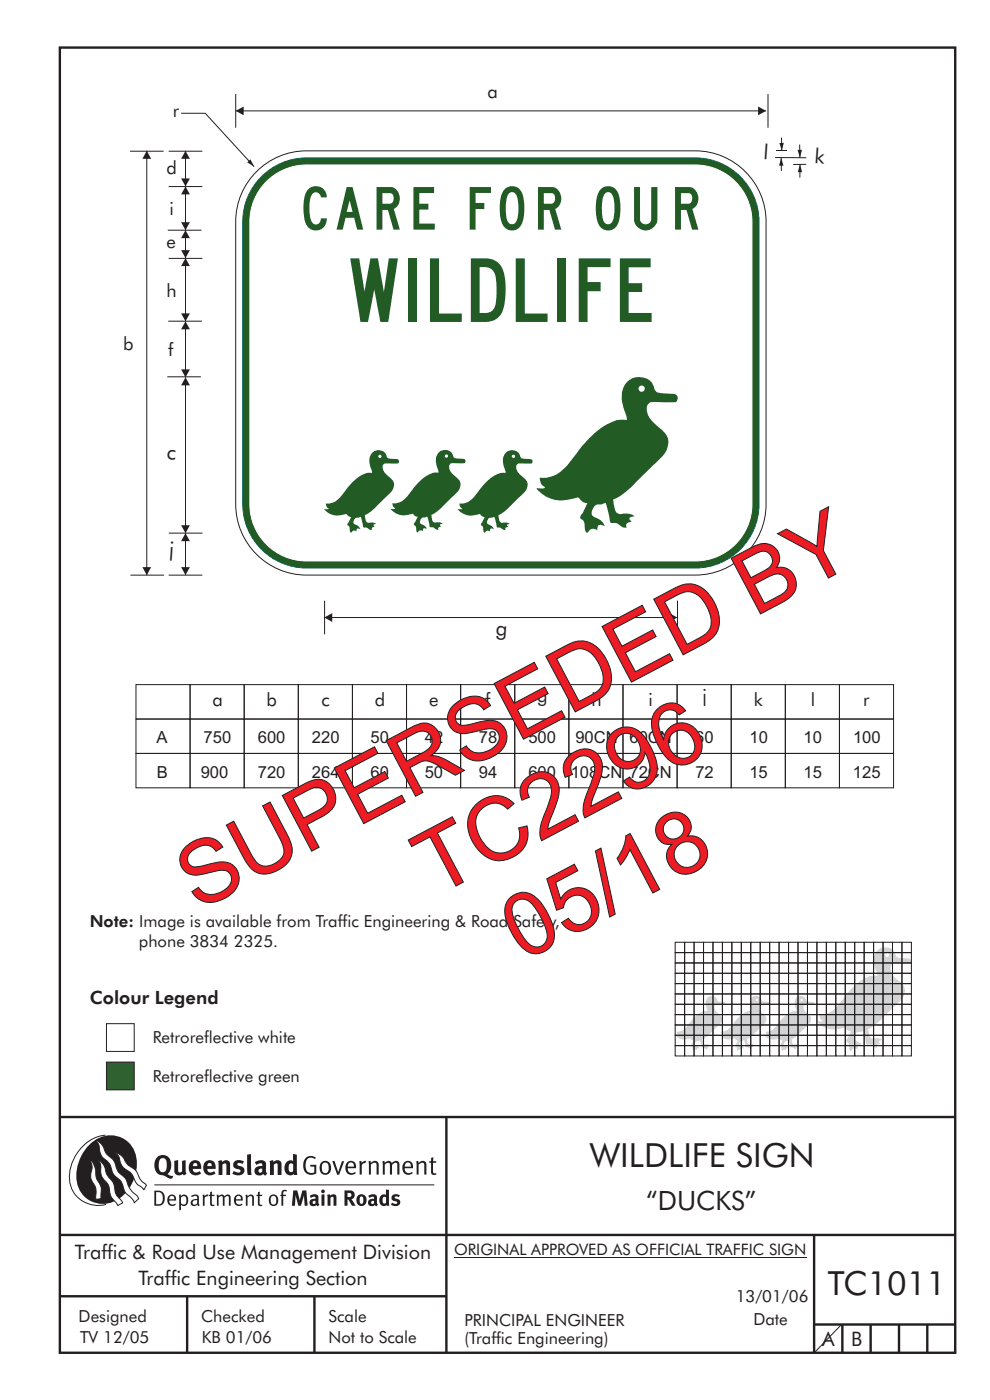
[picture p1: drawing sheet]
<svg xmlns="http://www.w3.org/2000/svg" width="210mm" height="297mm" viewBox="0 0 210 297" stroke-linecap="round" stroke-linejoin="round" font-family="sans-serif">
<g fill="#d1d3d4">
<path d="M186.1 201.7a2.38 2.38 0 0 1 2.4-.6 2.38 2.38 0 0 1 1.7 1.9 4 4 0 0 0 2.5 .3 .63 .63 0 0 1 .6 .5 .63 .63 0 0 1-.3 .7h-3.6a1.73 1.73 0 0 0 .3 2.8 6.3 6.3 0 0 1 2.2 2.4v.7a4.2 4.2 0 0 1-1.8 2.7l-.9 .9a18.3 18.3 0 0 1-5 4.3 2.33 2.33 0 0 0 .5 1.9l.6 .1h1.1l.6 .2 .2 .1-.7 .2 .3 .6h-.3a.54 .54 0 0 0-.5 .7l.1 .1a1.63 1.63 0 0 1-1.5-.6h-.8l-.7-2.8-.6 .2a1.18 1.18 0 0 0-1.3 1.6l.3 .1a2.1 2.1 0 0 1 1.5 1.3 .73 .73 0 0 0-1 0l-.1 .7a.94 .94 0 0 0-1.4 .3 1.02 1.02 0 0 1-.4-1.3l-.1-.4-.3-.2a.65 .65 0 0 1 .2-1l.6-1.3-.5-.1-.8-.7a4.9 4.9 0 0 1-5.9-1.3l1.2-.1a1.54 1.54 0 0 1-.7-1.4 5 5 0 0 0 4.7-2.8 14.3 14.3 0 0 1 5.7-5.2l.9-.2h1l-.1-.5a4.6 4.6 0 0 1 .1-4.8zM187.7 202.6a.45 .45 0 0 0 .9 0 .45 .45 0 0 0-.9 0z" fill-rule="evenodd"/>
<path d="M168.9 211.7a1.26 1.26 0 0 1 1.3-.4 1.26 1.26 0 0 1 .9 1.1l1.4 .2a.33 .33 0 0 1 .2 .2 .33 .33 0 0 1-.1 .4h-1.1a.75 .75 0 0 0-1 .2 2.15 2.15 0 0 0 1.2 2 1.39 1.39 0 0 1-.4 2.1l-.7 .7a9.7 9.7 0 0 1-2.7 2.3l.3 1h.9l.4 .2-.4 .1 .2 .3-.4 .2v.3l-1.2-.4-.3-1.3a.71 .71 0 0 0-.8 0 .71 .71 0 0 0-.2 .8l.6 .3 .3 .5-.5-.1-.1 .4a.5 .5 0 0 0-.7 .2l-.2-.2a.75 .75 0 0 0-.3-.9l.5-1.2h-.3a.75 .75 0 0 0-1.1-.2h-.2a2.36 2.36 0 0 1-2.2-.9h.6l-.2-.2-.2-.6a3.4 3.4 0 0 0 2.9-2 5.2 5.2 0 0 1 3.4-2.3h.2l-.1-.5a2.26 2.26 0 0 1 .1-2.3zM169.8 212.2a.25 .25 0 0 0 .5 0 .25 .25 0 0 0-.5 0z" fill-rule="evenodd"/>
<path d="M159.4 211.7a1.26 1.26 0 0 1 1.3-.4 1.26 1.26 0 0 1 .9 1l1.4 .2a.33 .33 0 0 1 .3 .3 .33 .33 0 0 1-.2 .3h-1.1a.75 .75 0 0 0-1 .3 2.15 2.15 0 0 0 1.2 2 1.39 1.39 0 0 1-.4 2.1l-.7 .6a9.7 9.7 0 0 1-2.7 2.3l.3 1.1h.9l.4 .2-.3 .1 .1 .3-.3 .1v.3l-1.3-.3-.3-1.4a.71 .71 0 0 0-.8 .1 .71 .71 0 0 0-.2 .8l.6 .3 .3 .4-.4-.1-.1 .5a.5 .5 0 0 0-.8 .1l-.2-.2a.75 .75 0 0 0-.3-.8l.5-1.2-.3-.1a.75 .75 0 0 0-1.1-.2l-.2 .1a2.36 2.36 0 0 1-2.2-.9l.6-.1-.2-.2-.2-.5a3.4 3.4 0 0 0 2.9-2 5.2 5.2 0 0 1 3.4-2.3h.3l-.1-.5a2.26 2.26 0 0 1 0-2.3zM160.3 212.1a.25 .25 0 0 0 .5 0 .25 .25 0 0 0-.5 0z" fill-rule="evenodd"/>
<path d="M150 211.7a1.26 1.26 0 0 1 1.3-.4 1.26 1.26 0 0 1 .9 1.1l1.4 .2a.33 .33 0 0 1 .3 .2 .33 .33 0 0 1-.2 .4h-1.1a.75 .75 0 0 0-1 .2 2.15 2.15 0 0 0 1.2 2 1.39 1.39 0 0 1-.4 2.1l-.7 .7a9.7 9.7 0 0 1-2.7 2.3l.3 1h.9l.4 .2-.4 .1 .2 .3-.3 .2-.1 .3-1.2-.4-.3-1.4a.71 .71 0 0 0-.8 .1 .71 .71 0 0 0-.2 .8l.6 .3 .3 .5-.4-.1-.2 .4a.5 .5 0 0 0-.7 .2l-.2-.2a.75 .75 0 0 0-.3-.9l.5-1.2h-.3a.75 .75 0 0 0-1.1-.2h-.2a2.36 2.36 0 0 1-2.2-.9h.6l-.2-.2-.2-.6a3.4 3.4 0 0 0 2.9-2 5.2 5.2 0 0 1 3.4-2.3h.3l-.1-.5a2.26 2.26 0 0 1 0-2.3zM150.9 212.2a.25 .25 0 0 0 .5 0 .25 .25 0 0 0-.5 0z" fill-rule="evenodd"/>
</g>
<g fill="none" stroke="#231f20" stroke-width=".51">
<path d="M12.7 10.1h189.9v276.9h-189.9zM12.7 237h190M94.7 236.9v50.1M12.7 262h190M12.7 275h82M39.7 275v12M66.7 275v12M172.7 262v25M172.7 281h30M178.7 281v6M184.7 281v6M190.7 281v6"/>
<path d="M196.7 281v6"/>
</g>
<path d="M96.3 266.7h74.7" fill="none" stroke="#231f20" stroke-width=".21"/>
<g fill="#231f20">
<path d="M64.9 245.6a1.61 1.61 0 0 1 2.1 0l-.2 .3a1.17 1.17 0 0 0-1.4-.2 1.17 1.17 0 0 0-.6 1.3 1.42 1.42 0 0 0 1.2 1.8l.7-.1v-1.2h-.8l-.1-.4h1.3v1.8a1.82 1.82 0 0 1-2.2 0 1.82 1.82 0 0 1-.6-2.1l.2-.7z" fill-rule="evenodd"/>
<path d="M68.2 246.5a1.77 1.77 0 0 0 .4 2.7 1.39 1.39 0 0 0 1.4-.5 1.39 1.39 0 0 0 .2-1.5 1.19 1.19 0 0 0-2-.7zM68.5 246.8a.83 .83 0 0 1 1 .1 .83 .83 0 0 1 .2 .9 .75 .75 0 0 1-.6 1.1 .75 .75 0 0 1-.8-.9v-.9z" fill-rule="evenodd"/>
<path d="M70.5 246.3h.4l.8 2.4 .8-2.4h.5l-1.1 2.9h-.4z" fill-rule="evenodd"/>
<path d="M73.6 246.7a1.74 1.74 0 0 0 .5 2.5l.9-.1 .5-.2-.2-.3a.89 .89 0 0 1-1.1 .2 .89 .89 0 0 1-.4-1h1.7a1.15 1.15 0 0 0-.4-1.4 1.15 1.15 0 0 0-1.5 .3zM74 246.8a.67 .67 0 0 1 .8-.1 .67 .67 0 0 1 .3 .8h-1.3z" fill-rule="evenodd"/>
<path d="M76.2 246.4l.4-.1 .1 .4 .5-.4h.5l-.2 .5a.61 .61 0 0 0-.8 .6v1.8h-.4z" fill-rule="evenodd"/>
<path d="M78.1 246.4l.5-.1 .1 .4a.89 .89 0 0 1 .9-.4 .89 .89 0 0 1 .7 .7v2.2h-.4v-2.2l-.1-.2-.3-.1-.8 .3v2.2h-.4z" fill-rule="evenodd"/>
<path d="M81.1 246.4l.4-.1 .1 .4a.83 .83 0 0 1 .8-.4 .83 .83 0 0 1 .7 .4 .86 .86 0 0 1 .9-.4 .86 .86 0 0 1 .7 .7v2.2h-.4l-.1-2.4a.5 .5 0 0 0-.8 .1l-.2 .2v2.1h-.5v-2.3l-.4-.2-.7 .3v2.2h-.4z" fill-rule="evenodd"/>
<path d="M85.7 246.7a1.74 1.74 0 0 0 .5 2.5l.9-.1 .5-.2-.2-.3a.89 .89 0 0 1-1.1 .2 .89 .89 0 0 1-.4-1h1.7a1.15 1.15 0 0 0-.5-1.4 1.15 1.15 0 0 0-1.4 .3zM86 246.8a.67 .67 0 0 1 .9-.1 .67 .67 0 0 1 .3 .8h-1.3z" fill-rule="evenodd"/>
<path d="M88.3 246.4l.4-.1 .1 .4a.89 .89 0 0 1 .9-.4 .89 .89 0 0 1 .7 .7v2.2h-.4v-2.2l-.1-.2-.3-.1-.8 .3v2.2h-.4z" fill-rule="evenodd"/>
<path d="M91.5 245.6l.4-.1v.8h.7l-.2 .4h-.5v2.1l.1 .1h.5l.1 .3a.71 .71 0 0 1-1.2-.6v-1.9h-.3v-.4h.3z" fill-rule="evenodd"/>
<path d="M37 246.3l.8-.2v2a.46 .46 0 0 0 .2 .6 .46 .46 0 0 0 .6-.2v-2.2l.8-.2v2.4l.2 .5-.6 .3-.2-.3a1.03 1.03 0 0 1-1.2 .3 1.03 1.03 0 0 1-.6-1.1z" fill-rule="evenodd"/>
<path d="M40.4 246.5a1.64 1.64 0 0 0 0 2.3 1.64 1.64 0 0 0 2.3 .1l-.4-.4a.78 .78 0 0 1-.9 .2 .78 .78 0 0 1-.5-.7h1.8a1.37 1.37 0 0 0-.6-1.7 1.37 1.37 0 0 0-1.7 .2zM41 246.9a.48 .48 0 0 1 .7-.1 .48 .48 0 0 1 .2 .6h-1z" fill-rule="evenodd"/>
<path d="M43.5 246.5a1.65 1.65 0 0 0-.2 2 1.65 1.65 0 0 0 1.9 .7l.5-.3-.3-.4a.78 .78 0 0 1-.9 .3 .78 .78 0 0 1-.5-.8h1.8a1.37 1.37 0 0 0-.6-1.7 1.37 1.37 0 0 0-1.7 .2zM44.1 246.9a.48 .48 0 0 1 .6-.1 .48 .48 0 0 1 .2 .6h-.9z" fill-rule="evenodd"/>
<path d="M46.3 246.3l.7-.2 .1 .4a.95 .95 0 0 1 1-.3 .95 .95 0 0 1 .7 .8v2.3h-.8v-2.3l-.3-.2-.5 .3v2.2h-.8z" fill-rule="evenodd"/>
<path d="M49.7 246.5a1.73 1.73 0 0 1 2-.1l-.2 .5-.6-.2a.42 .42 0 0 0-.6 .3l.2 .2a1.23 1.23 0 0 1 1.4 1.1 1.47 1.47 0 0 1-2.3 .9l-.3-.2 .3-.6 .7 .3a.47 .47 0 0 0 .7-.3 .87 .87 0 0 0-1-.5l-.4-.2-.1-.4z" fill-rule="evenodd"/>
<path d="M54.1 246.5l.3 .6 .3-.2a.62 .62 0 0 1 .9 .1v.4a1.21 1.21 0 0 0-1.3 .3 1.21 1.21 0 0 0-.2 1.3 1.19 1.19 0 0 0 1.7 0l.5 .4 .4-.5-.3-.3v-1.4a.96 .96 0 0 0-1.3-1.1zM55 248l.6-.1v.7a.43 .43 0 0 1-.6 .1 .43 .43 0 0 1 0-.7z" fill-rule="evenodd"/>
<path d="M57.2 246.3l.7-.2 .1 .4a.95 .95 0 0 1 1-.3 .95 .95 0 0 1 .7 .8v2.3h-.8v-2.3l-.3-.2-.5 .3v2.2h-.8z" fill-rule="evenodd"/>
<path d="M62.2 244.8v1.5a1.29 1.29 0 0 0-1.4 .2 1.29 1.29 0 0 0-.5 1.3 1.24 1.24 0 0 0 .5 1.3 1.24 1.24 0 0 0 1.5 0l.1 .2h.7l-.1-4.4zM61.5 246.9l.4-.1 .3 .2v1.5l-.3 .1a.48 .48 0 0 1-.6-.4 1.52 1.52 0 0 1 .2-1.3z" fill-rule="evenodd"/>
<path d="M52.4 245l.8-.2 .2 4.5h-.8l-.1-.2z" fill-rule="evenodd"/>
</g>
<path d="M22.4 240.8a9 9 0 0 0-7.4 10.9 6.2 6.2 0 0 0 7.5 3.8M32.7 251.4h59.4" fill="none" stroke="#231f20" stroke-width=".21"/>
<path d="M19.1 242.7a5.7 5.7 0 0 1 6.5-1.4 5.7 5.7 0 0 1 3.4 5.7 8.6 8.6 0 0 1-6.2 8.3 5.7 5.7 0 0 1-6.5-7 9.9 9.9 0 0 1 2.8-5.6z" fill-rule="evenodd" fill="#231f20"/>
<path d="M24.4 244.5a3.1 3.1 0 0 1 2.3 2.2l.8 .7a3.2 3.2 0 0 1 2 2.4l.4 .6 1.2 1.1-.6 .9-.2-.3a3.5 3.5 0 0 1-1.9-2.1 3.8 3.8 0 0 0-2.1-2.2 3.5 3.5 0 0 1-1-2.2zM20.4 241.9a3.4 3.4 0 0 1 1.9 2.4l.7 .9a3.3 3.3 0 0 1 1.7 2.6 4.4 4.4 0 0 0 1.7 2l.3 .3a6.1 6.1 0 0 0 2.5 3.7l.2 .5-.9 .9a6.1 6.1 0 0 0-1.9-2.3l-.4-.7a3.6 3.6 0 0 0-1.9-2.8l-.6-1a3.6 3.6 0 0 0-1.9-2.8 3.7 3.7 0 0 1-.8-2.4zM21 246.1a3.4 3.4 0 0 1 1.5 2.7l.6 1a3.8 3.8 0 0 1 1.4 3.1l.3 .7 1.2 1.6-1 .5-.5-.7a3.2 3.2 0 0 1-1.3-2.8 4.3 4.3 0 0 0-1.4-2.2 4.7 4.7 0 0 1-.5-3zM19.2 246.1a5.1 5.1 0 0 1 1.2 3.7l.3 .7a3.1 3.1 0 0 1 .7 2.9l.1 .9-1.1 .2-.1-.8a3.5 3.5 0 0 0-.9-3.3 3.6 3.6 0 0 1 .1-2.5z" fill-rule="evenodd" fill="#fff" stroke="#231f20" stroke-width=".21"/>
<g fill="#231f20">
<path d="M33.4 245.5a2.51 2.51 0 0 0 .4 3.7l.8 .1a2.78 2.78 0 0 0 2 .7l.2-.6h-.6l-.7-.3a2.56 2.56 0 0 0 0-3.8 1.83 1.83 0 0 0-2.1 .2zM34 245.8a.87 .87 0 0 1 1 .1 .87 .87 0 0 1 .4 .9v.4a1.17 1.17 0 0 1-.9 1.5l-.3-.1a2.38 2.38 0 0 1-.2-2.8z" fill-rule="evenodd"/>
<path d="M33.1 252.9v2.6a1.12 1.12 0 0 0 1.2-.3 1.12 1.12 0 0 0 .2-1.2l-.1-.5-.3-.5zM32.7 252.6h1.1a1.67 1.67 0 0 1 1.2 1.6 1.67 1.67 0 0 1-1.3 1.6h-1zM36.1 253.9l-.2 .5h1.1a.55 .55 0 0 0-.3-.6 .55 .55 0 0 0-.6 .1zM35.8 253.7a.95 .95 0 0 1 1.2-.1 .95 .95 0 0 1 .4 1.1h-1.5a.72 .72 0 0 0 .4 .8 .72 .72 0 0 0 .9-.2l.1 .3a1.15 1.15 0 0 1-1.5 0 1.15 1.15 0 0 1-.2-1.5zM38.4 254.1v1.1a.7 .7 0 0 0 .9 .2 .7 .7 0 0 0 .2-.9 .61 .61 0 0 0-.4-.7 .61 .61 0 0 0-.7 .3zM38 253.5l.3-.1 .1 .4a.95 .95 0 0 1 1.2-.2 .95 .95 0 0 1 .3 1.2 .92 .92 0 0 1-.5 .9 .92 .92 0 0 1-1-.1v1.1l-.4 .1zM40.9 254.8a.5 .5 0 0 0 .2 .8 .5 .5 0 0 0 .7-.4v-.6zM40.5 253.7a1 1 0 0 1 1.7 .3v1.4l.2 .2-.2 .3-.3-.4a.78 .78 0 0 1-1.4 0 .78 .78 0 0 1 .8-1.1h.5a.58 .58 0 0 0-.3-.7 .58 .58 0 0 0-.7 .2zM43 253.5l.3-.1 .1 .4 .3-.3 .5-.1-.2 .4a.52 .52 0 0 0-.6 .5v1.5h-.4zM44.6 252.9l.4-.1-.1 .7h.6l-.1 .2h-.5v1.5a.35 .35 0 0 0 .6 .3v.3a.57 .57 0 0 1-.6 .1 .57 .57 0 0 1-.3-.6v-1.6h-.3v-.2h.3zM45.9 253.5l.4-.1 .1 .4 .2-.2a.64 .64 0 0 1 1 .2 .7 .7 0 0 1 .8-.4 .7 .7 0 0 1 .5 .6v1.8h-.4v-1.7l-.2-.4-.7 .4v1.7h-.3v-1.7a.38 .38 0 0 0-.3-.4 .38 .38 0 0 0-.5 .2l-.1 .2v1.7h-.4zM50.2 253.9l-.2 .5h1.1a.55 .55 0 0 0-.2-.6 .55 .55 0 0 0-.7 .1zM49.9 253.7a.95 .95 0 0 1 1.2-.1 .95 .95 0 0 1 .4 1.1h-1.5a.72 .72 0 0 0 .4 .8 .72 .72 0 0 0 .9-.2l.1 .3a1.15 1.15 0 0 1-1.5 0 1.15 1.15 0 0 1-.2-1.5zM52.1 253.5l.3-.1 .1 .4a.72 .72 0 0 1 .8-.4 .72 .72 0 0 1 .6 .6v1.8h-.4v-1.6a.45 .45 0 0 0-.3-.5 .45 .45 0 0 0-.5 .2l-.2 .2v1.7h-.3zM54.7 252.9l.4-.1v.7h.6l-.1 .2h-.5v1.5a.35 .35 0 0 0 .5 .3v.3a.57 .57 0 0 1-.6 .1 .57 .57 0 0 1-.3-.6v-1.6h-.3v-.2h.3zM57.6 253.8l-.2 .8a.65 .65 0 0 0 .3 .8 .65 .65 0 0 0 .8-.2l.1-.1a.93 .93 0 0 0-.7-1.4zM57.3 253.7a1.12 1.12 0 0 1 1.4 0 1.12 1.12 0 0 1 .2 1.5 1.01 1.01 0 0 1-1.2 .6 1.01 1.01 0 0 1-.7-1.2zM59.9 252.6l.5-.2 .5 .1-.2 .3-.3-.1-.3 .2v.6h.6l-.1 .2h-.5v2.1h-.4v-2.1h-.2v-.2h.2zM62.2 252.5l-.3 3.3h.7l.1-2.3 .6 2.3h.5l.7-2.3 .1 2.3h.7l-.3-3.3h-.9l-.5 2.2-.5-2.2zM65.7 253.7l.3 .4a.51 .51 0 0 1 .5-.3 .51 .51 0 0 1 .4 .4v.1a.88 .88 0 0 0-1.1 .3 .88 .88 0 0 0 .2 1.2 .9 .9 0 0 0 1.1-.2l.3 .3 .4-.4-.3-.3v-1a.87 .87 0 0 0-.4-.9 .87 .87 0 0 0-1 .2zM66.4 254.8l.5-.1v.6l-.1 .1h-.3l-.2-.2zM68.2 253.4v2.4h.6v-2.5zM68.1 252.7a.4 .4 0 0 0 .8 0 .4 .4 0 0 0-.8 0zM69.4 253.5l.1 2.3h.6v-1.7a.33 .33 0 0 1 .4-.2 .33 .33 0 0 1 .2 .3v1.6h.7v-1.8a.75 .75 0 0 0-.6-.6 .75 .75 0 0 0-.8 .2v-.3zM73.1 252.5v3.3h.6v-1.4l.3 .3 .7 1.1h.7l-.9-1.4a.94 .94 0 0 0 .7-1 .94 .94 0 0 0-.9-.9zM73.7 253.1a.51 .51 0 0 1 .7 .1 .51 .51 0 0 1-.1 .7h-.6zM75.9 253.7a1.19 1.19 0 0 0-.1 1.7 1.19 1.19 0 0 0 1.7 0 1.19 1.19 0 0 0 0-1.6 1.19 1.19 0 0 0-1.6-.1zM76.5 253.9l.2-.1a.99 .99 0 0 1 0 1.6 1.06 1.06 0 0 1-.2-1.5zM78.1 253.7l.3 .4a.51 .51 0 0 1 .5-.3 .51 .51 0 0 1 .4 .4v.1a.88 .88 0 0 0-1.1 .3 .88 .88 0 0 0 .2 1.2 .9 .9 0 0 0 1.1-.2l.3 .3 .4-.4-.2-.3v-1a.87 .87 0 0 0-.5-.9 .87 .87 0 0 0-1 .2zM78.9 254.8l.4-.1v.6l-.1 .1h-.3l-.2-.2zM81.9 252.3v1.2a1.2 1.2 0 0 0-1.4 .6 1.2 1.2 0 0 0 .2 1.4l.5 .3 .8-.1v.1h.6l-.1-3.4zM81.4 253.9l.5 .1-.1 1.2a.46 .46 0 0 1-.5 0 .46 .46 0 0 1-.2-.6zM83.3 253.5a.79 .79 0 0 0-.2 1 .79 .79 0 0 0 1 .4 .33 .33 0 0 1 0 .5 .33 .33 0 0 1-.5-.1l-.5-.2-.2 .5a1.15 1.15 0 0 0 1.2 .3 1.15 1.15 0 0 0 .8-1 1.49 1.49 0 0 0-1.2-.8 .4 .4 0 0 1 .3-.3 .4 .4 0 0 1 .4 .1l.2 .1 .2-.4a1.47 1.47 0 0 0-1.5-.1z" fill-rule="evenodd"/>
</g>
<path d="M54.4 36.4a15 15 0 0 1 10.6-4.4h82.5a15 15 0 0 1 15 15v60a15 15 0 0 1-15 15h-82.5a15 15 0 0 1-15-15v-60a15 15 0 0 1 4.4-10.6z" fill="none" stroke="#231f20" stroke-width=".21"/>
<path d="M55 38a13.5 13.5 0 0 1 10-4.5h82.5a13.5 13.5 0 0 1 13.5 13.5v60a13.5 13.5 0 0 1-13.5 13.5h-82.5a13.5 13.5 0 0 1-13.5-13.5v-60a13.4 13.4 0 0 1 3.5-9z" fill-rule="evenodd" fill="#225b24" stroke="#006059" stroke-width=".21"/>
<path d="M56.5 38.5a12 12 0 0 1 8.5-3.5h82.5a12 12 0 0 1 12 12v60a12 12 0 0 1-12 12h-82.5a12 12 0 0 1-12-12v-60a12 12 0 0 1 3.5-8.5z" fill-rule="evenodd" fill="#fff" stroke="#fff" stroke-width=".21"/>
<g fill="#225b24">
<path d="M65.4 40.1a2.31 2.31 0 0 1 2.5-.4 2.31 2.31 0 0 1 1.4 2.2h-1.2a1.05 1.05 0 0 0-1-1.1 1.05 1.05 0 0 0-1.1 .8 8.9 8.9 0 0 0 .1 5.4 1.05 1.05 0 0 0 1.3 .5 1.05 1.05 0 0 0 .7-1.2h1.2a2.35 2.35 0 0 1-2.1 2.6 2.35 2.35 0 0 1-2.6-2.1 11.1 11.1 0 0 1 .4-6.2z"/>
<path d="M87.7 39.7h4.4v1.3h-3.2v2.2h2v1.3h-2v2.9h3.3v1.3h-4.5z"/>
<path d="M99.6 39.7h4.5v1.2h-3.2v2.2h1.8v1.3h-1.8v4.3h-1.3z"/>
<path d="M134.5 39.7h1.3v6.8a1.2 1.2 0 0 0 1.2 1.1 1.2 1.2 0 0 0 1.1-1.1v-6.8h1.3v6.9a2.48 2.48 0 0 1-2.4 2.3 2.48 2.48 0 0 1-2.5-2.3z"/>
<path d="M74.3 54.8h1.9l1.1 7 1.3-7h1.6l1.2 7.1 1.1-7.1h1.9l-2 13.5h-1.7l-1.3-6.9-1.3 6.9h-1.6z"/>
<path d="M86.5 54.8h1.9v13.5h-1.9z"/>
<path d="M91.2 54.8h1.9v11.7h4.8v1.8h-6.7z"/>
<path d="M109.4 54.8h1.9v11.7h4.8v1.8h-6.7z"/>
<path d="M118.1 54.8h1.9v13.5h-1.9z"/>
<path d="M122.8 54.8h6.7v1.9h-4.9v3.2h2.8v1.9h-2.8v6.5h-1.8z"/>
<path d="M131.5 54.8h6.5v1.9h-4.7v3.4h2.9v1.8h-2.9v4.5h4.9v1.9h-6.7z"/>
<path d="M74.2 42.5l.6 2.5h-1.3zM73.5 39.7l-2.1 9h1.3l.6-2.5h1.8l.7 2.5h1.2l-2.2-9z"/>
<path d="M79.9 39.7v9h1.2v-4.2h1.2l1.2 4.2h1.3l-1.3-4.4a2.51 2.51 0 0 0 1.3-2.5 2.51 2.51 0 0 0-1.9-2.1zM81.1 41h1.6a1.18 1.18 0 0 1 .6 1.9l-.4 .3h-1.8z"/>
<path d="M107 40.2a7.2 7.2 0 0 0-1 5.1 4.2 4.2 0 0 0 1.5 3.3 2.29 2.29 0 0 0 3.4-1.5 9.5 9.5 0 0 0-.4-6.6 2.24 2.24 0 0 0-3.5-.3zM108 41a1.06 1.06 0 0 1 1.1-.1 1.06 1.06 0 0 1 .6 1 7.8 7.8 0 0 1-.4 5.4 1.13 1.13 0 0 1-1.3 .1 1.13 1.13 0 0 1-.6-1.1 10.6 10.6 0 0 1 .3-4.9z"/>
<path d="M114.1 39.7v9h1.3v-4.2h1.1l1.2 4.2h1.4l-1.3-4.4a2.51 2.51 0 0 0 1.2-2.5 2.51 2.51 0 0 0-1.9-2.1zM115.4 41h1.5a1.18 1.18 0 0 1 .7 1.9l-.4 .3h-1.8z"/>
<path d="M127.4 40.2a7.2 7.2 0 0 0-1 5.1 4.2 4.2 0 0 0 1.5 3.3 2.29 2.29 0 0 0 3.3-1.5 9.5 9.5 0 0 0-.4-6.6 2.24 2.24 0 0 0-3.4-.3zM128.3 41a1.06 1.06 0 0 1 1.2-.1 1.06 1.06 0 0 1 .6 1 7.8 7.8 0 0 1-.4 5.4 1.13 1.13 0 0 1-1.3 .1 1.13 1.13 0 0 1-.6-1.1 10.6 10.6 0 0 1 .3-4.9z"/>
<path d="M143.2 39.7v9h1.2v-4.2h1.2l1.2 4.2h1.3l-1.2-4.4a2.51 2.51 0 0 0 1.2-2.5 2.51 2.51 0 0 0-1.9-2.1zM144.4 41h1.6a1.18 1.18 0 0 1 .6 1.9l-.3 .3h-1.9z"/>
<path d="M99.9 54.8v13.5a9.8 9.8 0 0 0 4.9-.4 4.6 4.6 0 0 0 2.3-4.1 13.1 13.1 0 0 0-.7-7.1 3.7 3.7 0 0 0-3.5-1.9zM101.7 56.7a3.2 3.2 0 0 1 2.8 .6 5.9 5.9 0 0 1 .8 3.9 8.8 8.8 0 0 1-.6 4.3 1.87 1.87 0 0 1-1.7 .9h-1.3z"/>
</g>
<g fill="#225b24">
<path d="M133.2 80.8a3.5 3.5 0 0 1 5.4 1.1 1.53 1.53 0 0 0 1.9 1.5l2.4 .2a.95 .95 0 0 1 .8 .7 .95 .95 0 0 1-.4 1h-5.3a1.92 1.92 0 0 0-.6 2.6 13.3 13.3 0 0 0 3.5 3.8 3.2 3.2 0 0 1 .4 3.9l-.9 1.3-4 3.9a25.4 25.4 0 0 1-5.6 4.9l-.7 .3 .3 2.2a1.26 1.26 0 0 0 1.9 .7h.4a2.66 2.66 0 0 1 1.9 .6l-1.1 .3v.3l.5 .6a.86 .86 0 0 0-1 .3 .86 .86 0 0 0-.1 .9 1.94 1.94 0 0 1-1.8-.7l-.3-.2-1.3-.1-1-4.2-.9 .3a1.77 1.77 0 0 0-1.9 2.4l.3 .3a3.2 3.2 0 0 1 2.3 1.9 1.09 1.09 0 0 0-1.4-.1l-.2 1.1a1.18 1.18 0 0 0-2 .3l-.2 .1a1.21 1.21 0 0 1-.5-1.4v-.4a1.2 1.2 0 0 0-.8-1.2 .89 .89 0 0 1 .3-1.1l1.1-2.2a3.5 3.5 0 0 1-2-1.2 8.4 8.4 0 0 1-6.7-.1l-.9-.6-1.2-1.2h1.4l.4-.1a2.31 2.31 0 0 1-1.1-2.1 6.8 6.8 0 0 0 6.4-3.4 28.1 28.1 0 0 1 7.8-8l.8-.3a5 5 0 0 1 3.5-.6l-.1-.7a10.6 10.6 0 0 1-1-5 4.2 4.2 0 0 1 1.3-2.6zM135.4 82.4a.7 .7 0 0 0 1.4 0 .7 .7 0 0 0-1.4 0z" fill-rule="evenodd"/>
<path d="M107.4 96a1.89 1.89 0 0 1 3.1 1.1 3.2 3.2 0 0 0 2 .3 .5 .5 0 0 1 .5 .4 .5 .5 0 0 1-.3 .5h-2.3a.98 .98 0 0 0-.9 .6 .98 .98 0 0 0 .2 1.1l.4 .5a4.2 4.2 0 0 1 1.8 2.2 3.6 3.6 0 0 1-1.8 2.8l-.3 .3a14.5 14.5 0 0 1-4.1 3.5 1.52 1.52 0 0 0 .7 1.6h1.1l.6 .3-.6 .1 .3 .5-.6 .2v.4h-.4l-.7-.5h-.5a.59 .59 0 0 1-.3-.7l-.4-1.5-.5 .1a.86 .86 0 0 0-1.1 .7 .86 .86 0 0 0 .9 1l.6 .8-.7-.2-.2 .7a.74 .74 0 0 0-1.1 .2l-.2-.3a1.38 1.38 0 0 0-.6-1.4l.8-1.6-.4-.1a1.12 1.12 0 0 0-1.7-.3 3.6 3.6 0 0 1-3.6-1.3h.7l.2-.1a1.11 1.11 0 0 1-.5-1.1 4.4 4.4 0 0 0 3.9-2.4 9.5 9.5 0 0 1 5.1-4.1h.8l-.2-.7a3.3 3.3 0 0 1 .3-3.6zM108.6 96.8a.35 .35 0 0 0 .7 0 .35 .35 0 0 0-.7 0z" fill-rule="evenodd"/>
<path d="M93.2 95.9a1.89 1.89 0 0 1 3.1 1.1 3.2 3.2 0 0 0 2 .3 .5 .5 0 0 1 .4 .4 .5 .5 0 0 1-.2 .6l-2.3-.1a.98 .98 0 0 0-.9 .7 .98 .98 0 0 0 .2 1l.4 .6a4.2 4.2 0 0 1 1.8 2.2 3.6 3.6 0 0 1-1.8 2.7l-.4 .4a14.5 14.5 0 0 1-4 3.4 1.51 1.51 0 0 0 .7 1.7l1.1-.1 .6 .3-.6 .2 .3 .4-.6 .2v.5l-.4-.1-.7-.4h-.5a.59 .59 0 0 1-.4-.8l-.3-1.5-.5 .2a.86 .86 0 0 0-1.1 .7 .86 .86 0 0 0 .9 1l.5 .7-.6-.1-.2 .6a.74 .74 0 0 0-1.1 .2l-.3-.2a1.38 1.38 0 0 0-.5-1.4l.8-1.7-.4-.1a1.12 1.12 0 0 0-1.7-.3 3.6 3.6 0 0 1-3.6-1.2h.7l.2-.2a1.11 1.11 0 0 1-.6-1 4.4 4.4 0 0 0 4-2.5 9.5 9.5 0 0 1 5.1-4h.7l-.1-.8a3.3 3.3 0 0 1 .3-3.6zM94.3 96.8a.35 .35 0 0 0 .7 0 .35 .35 0 0 0-.7 0z" fill-rule="evenodd"/>
<path d="M79.1 95.9a1.89 1.89 0 0 1 3.1 1.2 3.2 3.2 0 0 0 2 .3 .5 .5 0 0 1 .4 .4 .5 .5 0 0 1-.2 .5h-2.3a.98 .98 0 0 0-.9 .6 .98 .98 0 0 0 .2 1.1l.4 .5a4.2 4.2 0 0 1 1.8 2.2 3.6 3.6 0 0 1-1.8 2.8l-.4 .3a14.5 14.5 0 0 1-4 3.5 1.52 1.52 0 0 0 .7 1.6h1.1l.6 .3-.6 .1 .3 .5-.6 .2v.4h-.4l-.7-.5h-.5a.59 .59 0 0 1-.4-.8l-.4-1.4-.4 .1a.86 .86 0 0 0-1.1 .7 .86 .86 0 0 0 .8 1l.6 .8-.6-.2-.2 .7a.74 .74 0 0 0-1.1 .2l-.3-.3a1.38 1.38 0 0 0-.5-1.4l.8-1.6-.4-.1a1.12 1.12 0 0 0-1.7-.3 3.6 3.6 0 0 1-3.6-1.3h.7l.2-.1a1.11 1.11 0 0 1-.6-1.1 4.4 4.4 0 0 0 4-2.4 9.5 9.5 0 0 1 5.1-4.1h.7l-.1-.7a3.3 3.3 0 0 1 .3-3.7zM80.2 96.8a.35 .35 0 0 0 .7 0 .35 .35 0 0 0-.7 0z" fill-rule="evenodd"/>
</g>
<g fill="none" stroke="#231f20" stroke-width=".21">
<path d="M50 20v7.1M162.9 20v7.1M27.6 32.1h7.1M35.8 32.1h7.1M35.8 39.6h7.1M50 23.5h112.5M35.6 48.8h7.1M35.8 54.8h7.1M35.5 79.9h7.1M35.7 68.1h7.1M35.8 113.1h7.1M27.7 122h7.1"/>
<path d="M35.8 122h7.1M68.9 127.4v7.2M143.7 127.4v7.2"/>
</g>
<g fill="#231f20">
<path d="M50 23.5l1.7-.9v1.9z"/>
<path d="M160.8 22.6l1.7 .9-1.7 1z"/>
</g>
<path d="M68.8 131h74.9" fill="none" stroke="#231f20" stroke-width=".21"/>
<g fill="#231f20">
<path d="M68.8 131l1.7-.9v1.8z"/>
<path d="M142 130.1l1.7 .9-1.7 .9z"/>
</g>
<path d="M31.1 32v90" fill="none" stroke="#231f20" stroke-width=".21"/>
<g fill="#231f20">
<path d="M31.1 32l1 1.7h-1.9z"/>
<path d="M30.2 120.3h1.9l-1 1.7z"/>
</g>
<path d="M39.3 32v7.5" fill="none" stroke="#231f20" stroke-width=".21"/>
<g fill="#231f20">
<path d="M39.3 32l1 1.7h-1.9z"/>
<path d="M38.4 37.9h1.9l-1 1.6z"/>
</g>
<path d="M39.3 39.5v9.3" fill="none" stroke="#231f20" stroke-width=".21"/>
<g fill="#231f20">
<path d="M39.3 39.5l1 1.7h-1.9z"/>
<path d="M38.4 47.1h1.9l-1 1.7z"/>
</g>
<path d="M39.3 48.8v6" fill="none" stroke="#231f20" stroke-width=".21"/>
<g fill="#231f20">
<path d="M39.3 48.8l1 1.7h-1.9z"/>
<path d="M38.4 53.1h1.9l-1 1.7z"/>
</g>
<path d="M39.3 54.8v13.4" fill="none" stroke="#231f20" stroke-width=".21"/>
<g fill="#231f20">
<path d="M39.3 54.8l1 1.6h-1.9z"/>
<path d="M38.4 66.5h1.9l-1 1.7z"/>
</g>
<path d="M39.3 80.1v33" fill="none" stroke="#231f20" stroke-width=".21"/>
<g fill="#231f20">
<path d="M38.4 111.4h1.9l-1 1.7z"/>
<path d="M39.3 80.1l1 1.6h-1.9z"/>
</g>
<path d="M39.3 113.1v8.9" fill="none" stroke="#231f20" stroke-width=".21"/>
<g fill="#231f20">
<path d="M38.4 120.3h1.9l-1 1.7z"/>
<path d="M39.3 113.1l1 1.7h-1.9z"/>
</g>
<path d="M39.3 68.2v11.9" fill="none" stroke="#231f20" stroke-width=".21"/>
<g fill="#231f20">
<path d="M38.4 78.4h1.9l-1 1.7z"/>
<path d="M39.3 68.2l1 1.7h-1.9z"/>
</g>
<path d="M38.4 24h5.1l10.4 11.4" fill="none" stroke="#231f20" stroke-width=".21"/>
<path d="M52.4 34.4l.7-.6 .8 1.5z" fill="#231f20"/>
<path d="M164.4 33.4l6.6 .1M166.9 31.9h-2.3M169.7 34.9v2.8M171 34.9h-2.8" fill="none" stroke="#231f20" stroke-width=".21"/>
<path d="M169.7 34.9l.4 1.6h-.9z" fill="#231f20"/>
<path d="M165.8 29.2v2.8" fill="none" stroke="#231f20" stroke-width=".21"/>
<path d="M165.3 30.3h1l-.5 1.7z" fill="#231f20"/>
<path d="M169.6 30.7l.1 2.8" fill="none" stroke="#231f20" stroke-width=".21"/>
<path d="M169.2 31.8h.9l-.4 1.6z" fill="#231f20"/>
<path d="M165.7 33.5l.1 2.8" fill="none" stroke="#231f20" stroke-width=".21"/>
<path d="M165.7 33.5l.5 1.6-.9 .1z" fill="#231f20"/>
<g fill="none" stroke="#231f20" stroke-width=".21">
<path d="M28.8 145.2h11.5v7.3h-11.5zM28.8 152.5h11.5v7.3h-11.5zM28.8 159.8h11.5v7.3h-11.5zM40.3 145.2h11.5v7.3h-11.5zM40.3 152.5h11.5v7.3h-11.5zM40.3 159.8h11.5v7.3h-11.5zM51.8 145.2h11.5v7.3h-11.5zM51.8 152.5h11.5v7.3h-11.5zM51.8 159.8h11.5v7.3h-11.5zM63.3 145.2h11.5v7.3h-11.5zM63.3 152.5h11.5v7.3h-11.5zM63.3 159.8h11.5v7.3h-11.5z"/>
<path d="M74.8 145.2h11.4v7.3h-11.4zM74.8 152.5h11.4v7.3h-11.4zM74.8 159.8h11.4v7.3h-11.4zM86.2 145.2h11.5v7.3h-11.5zM86.2 152.5h11.5v7.3h-11.5zM86.2 159.8h11.5v7.3h-11.5zM97.7 145.2h11.5v7.3h-11.5zM97.7 152.5h11.5v7.3h-11.5zM97.7 159.8h11.5v7.3h-11.5zM109.2 145.2h11.5v7.3h-11.5zM109.2 152.5h11.5v7.3h-11.5zM109.2 159.8h11.5v7.3h-11.5z"/>
<path d="M120.7 145.2h11.4v7.3h-11.4zM120.7 152.5h11.4v7.3h-11.4zM120.7 159.8h11.4v7.3h-11.4zM132.1 145.2h11.5v7.3h-11.5zM132.1 152.5h11.5v7.3h-11.5zM132.1 159.8h11.5v7.3h-11.5zM143.6 145.2h11.5v7.3h-11.5zM143.6 152.5h11.5v7.3h-11.5zM143.6 159.8h11.5v7.3h-11.5zM155.1 145.2h11.5v7.3h-11.5zM155.1 152.5h11.5v7.3h-11.5zM155.1 159.8h11.5v7.3h-11.5z"/>
<path d="M166.6 145.2h11.5v7.3h-11.5zM166.6 152.5h11.5v7.3h-11.5zM166.6 159.8h11.5v7.3h-11.5zM178.1 145.2h11.4v7.3h-11.4zM178.1 152.5h11.4v7.3h-11.4zM178.1 159.8h11.4v7.3h-11.4zM143.2 199.9h2v2.2h-2zM145.2 199.9h2v2.2h-2zM147.2 199.9h2v2.2h-2zM149.2 199.9h2v2.2h-2zM151.2 199.9h2v2.2h-2zM153.2 199.9h2v2.2h-2z"/>
<path d="M155.2 199.9h2v2.2h-2zM157.2 199.9h2.1v2.2h-2.1zM159.3 199.9h2v2.2h-2zM161.3 199.9h2v2.2h-2zM163.3 199.9h2v2.2h-2zM165.3 199.9h2v2.2h-2zM167.3 199.9h2v2.2h-2zM169.3 199.9h2v2.2h-2zM171.3 199.9h2v2.2h-2zM173.3 199.9h2v2.2h-2zM175.3 199.9h2v2.2h-2zM177.3 199.9h2v2.2h-2z"/>
<path d="M179.3 199.9h2v2.2h-2zM181.3 199.9h2v2.2h-2zM183.3 199.9h2v2.2h-2zM185.3 199.9h2v2.2h-2zM187.3 199.9h2v2.2h-2zM189.3 199.9h2v2.2h-2zM191.3 199.9h2v2.2h-2zM143.2 202.1h2v2.2h-2zM143.2 204.3h2v2.2h-2zM143.2 206.5h2v2.2h-2zM143.2 208.7h2v2.2h-2zM143.2 210.9h2v2.2h-2z"/>
<path d="M143.2 213.1h2v2.1h-2zM143.2 215.2h2v2.2h-2zM143.2 217.4h2v2.2h-2zM143.2 219.6h2v2.2h-2zM145.2 202.1h2v2.2h-2zM145.2 204.3h2v2.2h-2zM145.2 206.5h2v2.2h-2zM145.2 208.7h2v2.2h-2zM145.2 210.9h2v2.2h-2zM145.2 213.1h2v2.1h-2zM145.2 215.2h2v2.2h-2zM145.2 217.4h2v2.2h-2z"/>
<path d="M145.2 219.6h2v2.2h-2zM147.2 202.1h2v2.2h-2zM147.2 204.3h2v2.2h-2zM147.2 206.5h2v2.2h-2zM147.2 208.7h2v2.2h-2zM147.2 210.9h2v2.2h-2zM147.2 213.1h2v2.1h-2zM147.2 215.2h2v2.2h-2zM147.2 217.4h2v2.2h-2zM147.2 219.6h2v2.2h-2zM149.2 202.1h2v2.2h-2zM149.2 204.3h2v2.2h-2z"/>
<path d="M149.2 206.5h2v2.2h-2zM149.2 208.7h2v2.2h-2zM149.2 210.9h2v2.2h-2zM149.2 213.1h2v2.1h-2zM149.2 215.2h2v2.2h-2zM149.2 217.4h2v2.2h-2zM149.2 219.6h2v2.2h-2zM151.2 202.1h2v2.2h-2zM151.2 204.3h2v2.2h-2zM151.2 206.5h2v2.2h-2zM151.2 208.7h2v2.2h-2zM151.2 210.9h2v2.2h-2z"/>
<path d="M151.2 213.1h2v2.1h-2zM151.2 215.2h2v2.2h-2zM151.2 217.4h2v2.2h-2zM151.2 219.6h2v2.2h-2zM153.2 202.1h2v2.2h-2zM153.2 204.3h2v2.2h-2zM153.2 206.5h2v2.2h-2zM153.2 208.7h2v2.2h-2zM153.2 210.9h2v2.2h-2zM153.2 213.1h2v2.1h-2zM153.2 215.2h2v2.2h-2zM153.2 217.4h2v2.2h-2z"/>
<path d="M153.2 219.6h2v2.2h-2zM155.2 202.1h2v2.2h-2zM155.2 204.3h2v2.2h-2zM155.2 206.5h2v2.2h-2zM155.2 208.7h2v2.2h-2zM155.2 210.9h2v2.2h-2zM155.2 213.1h2v2.1h-2zM155.2 215.2h2v2.2h-2zM155.2 217.4h2v2.2h-2zM155.2 219.6h2v2.2h-2zM157.2 202.1h2.1v2.2h-2.1zM157.2 204.3h2.1v2.2h-2.1z"/>
<path d="M157.2 206.5h2.1v2.2h-2.1zM157.2 208.7h2.1v2.2h-2.1zM157.2 210.9h2.1v2.2h-2.1zM157.2 213.1h2.1v2.1h-2.1zM157.2 215.2h2.1v2.2h-2.1zM157.2 217.4h2.1v2.2h-2.1zM157.2 219.6h2.1v2.2h-2.1zM159.3 202.1h2v2.2h-2zM159.3 204.3h2v2.2h-2zM159.3 206.5h2v2.2h-2zM159.3 208.7h2v2.2h-2zM159.3 210.9h2v2.2h-2z"/>
<path d="M159.3 213.1h2v2.1h-2zM159.3 215.2h2v2.2h-2zM159.3 217.4h2v2.2h-2zM159.3 219.6h2v2.2h-2zM161.3 202.1h2v2.2h-2zM161.3 204.3h2v2.2h-2zM161.3 206.5h2v2.2h-2zM161.3 208.7h2v2.2h-2zM161.3 210.9h2v2.2h-2zM161.3 213.1h2v2.1h-2zM161.3 215.2h2v2.2h-2zM161.3 217.4h2v2.2h-2z"/>
<path d="M161.3 219.6h2v2.2h-2zM163.3 202.1h2v2.2h-2zM163.3 204.3h2v2.2h-2zM163.3 206.5h2v2.2h-2zM163.3 208.7h2v2.2h-2zM163.3 210.9h2v2.2h-2zM163.3 213.1h2v2.1h-2zM163.3 215.2h2v2.2h-2zM163.3 217.4h2v2.2h-2zM163.3 219.6h2v2.2h-2zM165.3 202.1h2v2.2h-2zM165.3 204.3h2v2.2h-2z"/>
<path d="M165.3 206.5h2v2.2h-2zM165.3 208.7h2v2.2h-2zM165.3 210.9h2v2.2h-2zM165.3 213.1h2v2.1h-2zM165.3 215.2h2v2.2h-2zM165.3 217.4h2v2.2h-2zM165.3 219.6h2v2.2h-2zM167.3 202.1h2v2.2h-2zM167.3 204.3h2v2.2h-2zM167.3 206.5h2v2.2h-2zM167.3 208.7h2v2.2h-2zM167.3 210.9h2v2.2h-2z"/>
<path d="M167.3 213.1h2v2.1h-2zM167.3 215.2h2v2.2h-2zM167.3 217.4h2v2.2h-2zM167.3 219.6h2v2.2h-2zM169.3 202.1h2v2.2h-2zM169.3 204.3h2v2.2h-2zM169.3 206.5h2v2.2h-2zM169.3 208.7h2v2.2h-2zM169.3 210.9h2v2.2h-2zM169.3 213.1h2v2.1h-2zM169.3 215.2h2v2.2h-2zM169.3 217.4h2v2.2h-2z"/>
<path d="M169.3 219.6h2v2.2h-2zM171.3 202.1h2v2.2h-2zM171.3 204.3h2v2.2h-2zM171.3 206.5h2v2.2h-2zM171.3 208.7h2v2.2h-2zM171.3 210.9h2v2.2h-2zM171.3 213.1h2v2.1h-2zM171.3 215.2h2v2.2h-2zM171.3 217.4h2v2.2h-2zM171.3 219.6h2v2.2h-2zM173.3 202.1h2v2.2h-2zM173.3 204.3h2v2.2h-2z"/>
<path d="M173.3 206.5h2v2.2h-2zM173.3 208.7h2v2.2h-2zM173.3 210.9h2v2.2h-2zM173.3 213.1h2v2.1h-2zM173.3 215.2h2v2.2h-2zM173.3 217.4h2v2.2h-2zM173.3 219.6h2v2.2h-2zM175.3 202.1h2v2.2h-2zM175.3 204.3h2v2.2h-2zM175.3 206.5h2v2.2h-2zM175.3 208.7h2v2.2h-2zM175.3 210.9h2v2.2h-2z"/>
<path d="M175.3 213.1h2v2.1h-2zM175.3 215.2h2v2.2h-2zM175.3 217.4h2v2.2h-2zM175.3 219.6h2v2.2h-2zM177.3 202.1h2v2.2h-2zM177.3 204.3h2v2.2h-2zM177.3 206.5h2v2.2h-2zM177.3 208.7h2v2.2h-2zM177.3 210.9h2v2.2h-2zM177.3 213.1h2v2.1h-2zM177.3 215.2h2v2.2h-2zM177.3 217.4h2v2.2h-2z"/>
<path d="M177.3 219.6h2v2.2h-2zM179.3 202.1h2v2.2h-2zM179.3 204.3h2v2.2h-2zM179.3 206.5h2v2.2h-2zM179.3 208.7h2v2.2h-2zM179.3 210.9h2v2.2h-2zM179.3 213.1h2v2.1h-2zM179.3 215.2h2v2.2h-2zM179.3 217.4h2v2.2h-2zM179.3 219.6h2v2.2h-2zM181.3 202.1h2v2.2h-2zM181.3 204.3h2v2.2h-2z"/>
<path d="M181.3 206.5h2v2.2h-2zM181.3 208.7h2v2.2h-2zM181.3 210.9h2v2.2h-2zM181.3 213.1h2v2.1h-2zM181.3 215.2h2v2.2h-2zM181.3 217.4h2v2.2h-2zM181.3 219.6h2v2.2h-2zM183.3 202.1h2v2.2h-2zM183.3 204.3h2v2.2h-2zM183.3 206.5h2v2.2h-2zM183.3 208.7h2v2.2h-2zM183.3 210.9h2v2.2h-2z"/>
<path d="M183.3 213.1h2v2.1h-2zM183.3 215.2h2v2.2h-2zM183.3 217.4h2v2.2h-2zM183.3 219.6h2v2.2h-2zM185.3 202.1h2v2.2h-2zM185.3 204.3h2v2.2h-2zM185.3 206.5h2v2.2h-2zM185.3 208.7h2v2.2h-2zM185.3 210.9h2v2.2h-2zM185.3 213.1h2v2.1h-2zM185.3 215.2h2v2.2h-2zM185.3 217.4h2v2.2h-2z"/>
<path d="M185.3 219.6h2v2.2h-2zM187.3 202.1h2v2.2h-2zM187.3 204.3h2v2.2h-2zM187.3 206.5h2v2.2h-2zM187.3 208.7h2v2.2h-2zM187.3 210.9h2v2.2h-2zM187.3 213.1h2v2.1h-2zM187.3 215.2h2v2.2h-2zM187.3 217.4h2v2.2h-2zM187.3 219.6h2v2.2h-2zM189.3 202.1h2v2.2h-2zM189.3 204.3h2v2.2h-2z"/>
<path d="M189.3 206.5h2v2.2h-2zM189.3 208.7h2v2.2h-2zM189.3 210.9h2v2.2h-2zM189.3 213.1h2v2.1h-2zM189.3 215.2h2v2.2h-2zM189.3 217.4h2v2.2h-2zM189.3 219.6h2v2.2h-2zM191.3 202.1h2v2.2h-2zM191.3 204.3h2v2.2h-2zM191.3 206.5h2v2.2h-2zM191.3 208.7h2v2.2h-2zM191.3 210.9h2v2.2h-2z"/>
<path d="M191.3 213.1h2v2.1h-2zM191.3 215.2h2v2.2h-2zM191.3 217.4h2v2.2h-2zM191.3 219.6h2v2.2h-2zM143.2 221.8h2v2.2h-2zM145.2 221.8h2v2.2h-2zM147.2 221.8h2v2.2h-2zM149.2 221.8h2v2.2h-2zM151.2 221.8h2v2.2h-2zM153.2 221.8h2v2.2h-2zM155.2 221.8h2v2.2h-2zM157.2 221.8h2.1v2.2h-2.1z"/>
<path d="M159.3 221.8h2v2.2h-2zM161.3 221.8h2v2.2h-2zM163.3 221.8h2v2.2h-2zM165.3 221.8h2v2.2h-2zM167.3 221.8h2v2.2h-2zM169.3 221.8h2v2.2h-2zM171.3 221.8h2v2.2h-2zM173.3 221.8h2v2.2h-2zM175.3 221.8h2v2.2h-2zM177.3 221.8h2v2.2h-2zM179.3 221.8h2v2.2h-2zM181.3 221.8h2v2.2h-2z"/>
<path d="M183.3 221.8h2v2.2h-2zM185.3 221.8h2v2.2h-2zM187.3 221.8h2v2.2h-2zM189.3 221.8h2v2.2h-2zM191.3 221.8h2v2.2h-2z"/>
</g>
<path d="M22.6 217.2h5.9v5.9h-5.9z" fill-rule="evenodd" fill="#fff" stroke="#231f20" stroke-width=".21"/>
<path d="M22.6 225.3h5.9v5.9h-5.9z" fill-rule="evenodd" fill="#225a35" stroke="#231f20" stroke-width=".21"/>
<path d="M178.5 281l-5.6 5.8" fill="none" stroke="#231f20" stroke-width=".21"/>
<g font-size="18.6" fill="#ed1c24">
<text x="92.5" y="190.2" transform="rotate(-28 92.5 190.2)">TC2296</text>
<text x="42" y="193.3" transform="rotate(-28 42 193.3)">SUPERSEDED BY</text>
<text x="110.9" y="204" transform="rotate(-28 110.9 204)">05/18</text>
</g>
<g font-size="7.1" fill="#231f20">
<text x="125.1" y="247.5">WILDLIFE SIGN</text>
<text x="175.6" y="274.6">TC1011</text>
</g>
<text font-size="5.6" fill="#231f20" x="137.1" y="256.7">“DUCKS”</text>
<g font-size="4.4" fill="#231f20">
<text x="161.9" y="33.7" transform="rotate(4 161.9 33.7)">l</text>
<text x="172.7" y="34.6" transform="rotate(4 172.7 34.6)">k</text>
<text x="35.3" y="97.5" transform="rotate(4 35.3 97.5)">c</text>
<text x="35.8" y="117.9" transform="rotate(4 35.8 117.9)">j</text>
<text x="105.1" y="134.7" transform="rotate(4 105.1 134.7)">g</text>
</g>
<g font-size="4.2" fill="#231f20">
<text x="15.9" y="267">Traffic &amp; Road Use Management Division</text>
<text x="29.4" y="272.6">Traffic Engineering Section</text>
<text x="174.4" y="285.6">A</text>
<text x="180.6" y="285.6">B</text>
</g>
<g font-size="3.9" fill="#231f20">
<text x="103.4" y="20.8">a</text>
<text x="36.6" y="24.7">r</text>
<text x="35.3" y="37">d</text>
<text x="35.9" y="45.6">i</text>
<text x="35.3" y="52.7">e</text>
<text x="35.3" y="62.9">h</text>
<text x="26.1" y="74.2">b</text>
<text x="35.7" y="75.6">f</text>
<text x="45.1" y="149.7">a</text>
<text x="56.5" y="149.7">b</text>
<text x="68.2" y="149.7">c</text>
<text x="79.5" y="149.7">d</text>
<text x="91" y="149.7">e</text>
<text x="102.9" y="149.8">f</text>
<text x="114" y="149">g</text>
<text x="125.5" y="149.8">h</text>
<text x="137.5" y="149.8">i</text>
<text x="149" y="149">j</text>
<text x="159.9" y="149.8">k</text>
<text x="172" y="149.8">l</text>
<text x="183.1" y="149.8">r</text>
<text x="19" y="213">Colour Legend</text>
</g>
<g font-size="3.5" fill="#231f20">
<text x="33.2" y="157.7">A</text>
<text x="43.2" y="157.7">750</text>
<text x="54.7" y="157.7">600</text>
<text x="66.2" y="157.7">220</text>
<text x="78.6" y="157.7">50</text>
<text x="90.1" y="157.7">42</text>
<text x="101.6" y="157.7">78</text>
<text x="112.1" y="157.7">500</text>
<text x="122" y="157.7">90CN</text>
<text x="133.5" y="157.7">60CN</text>
<text x="147.5" y="157.7">60</text>
<text x="159" y="157.7">10</text>
<text x="170.4" y="157.7">10</text>
<text x="180.9" y="157.7">100</text>
<text x="33.3" y="165">B</text>
<text x="42.6" y="165">900</text>
<text x="54.7" y="165">720</text>
<text x="66.2" y="165">264</text>
<text x="78.6" y="165">60</text>
<text x="90.1" y="165">50</text>
<text x="101.6" y="165">94</text>
<text x="112.1" y="165">600</text>
<text x="121.1" y="165">108CN</text>
<text x="133.5" y="165">72CN</text>
<text x="147.5" y="165">72</text>
<text x="159" y="165">15</text>
<text x="170.4" y="165">15</text>
<text x="180.9" y="165">125</text>
<text x="19" y="196.6">Note: Image is available from Traffic Engineering &amp; Road Safety,</text>
<text x="29.5" y="200.9">phone 3834 2325.</text>
<text x="32.4" y="221.3">Retroreflective white</text>
<text x="32.4" y="229.5">Retroreflective green</text>
<text x="16.7" y="280.4">Designed</text>
<text x="42.7" y="280.4">Checked</text>
<text x="69.7" y="280.4">Scale</text>
<text x="98.5" y="281.3">PRINCIPAL ENGINEER</text>
<text x="156.1" y="276.2">13/01/06</text>
<text x="159.8" y="281">Date</text>
<text x="17" y="284.8">TV 12/05</text>
<text x="42.8" y="284.8">KB 01/06</text>
<text x="69.7" y="285">Not to Scale</text>
<text x="98.5" y="285.1">(Traffic Engineering)</text>
</g>
<text font-size="3.4" fill="#231f20" x="96.3" y="266.3">ORIGINAL APPROVED AS OFFICIAL TRAFFIC SIGN</text>
</svg>
